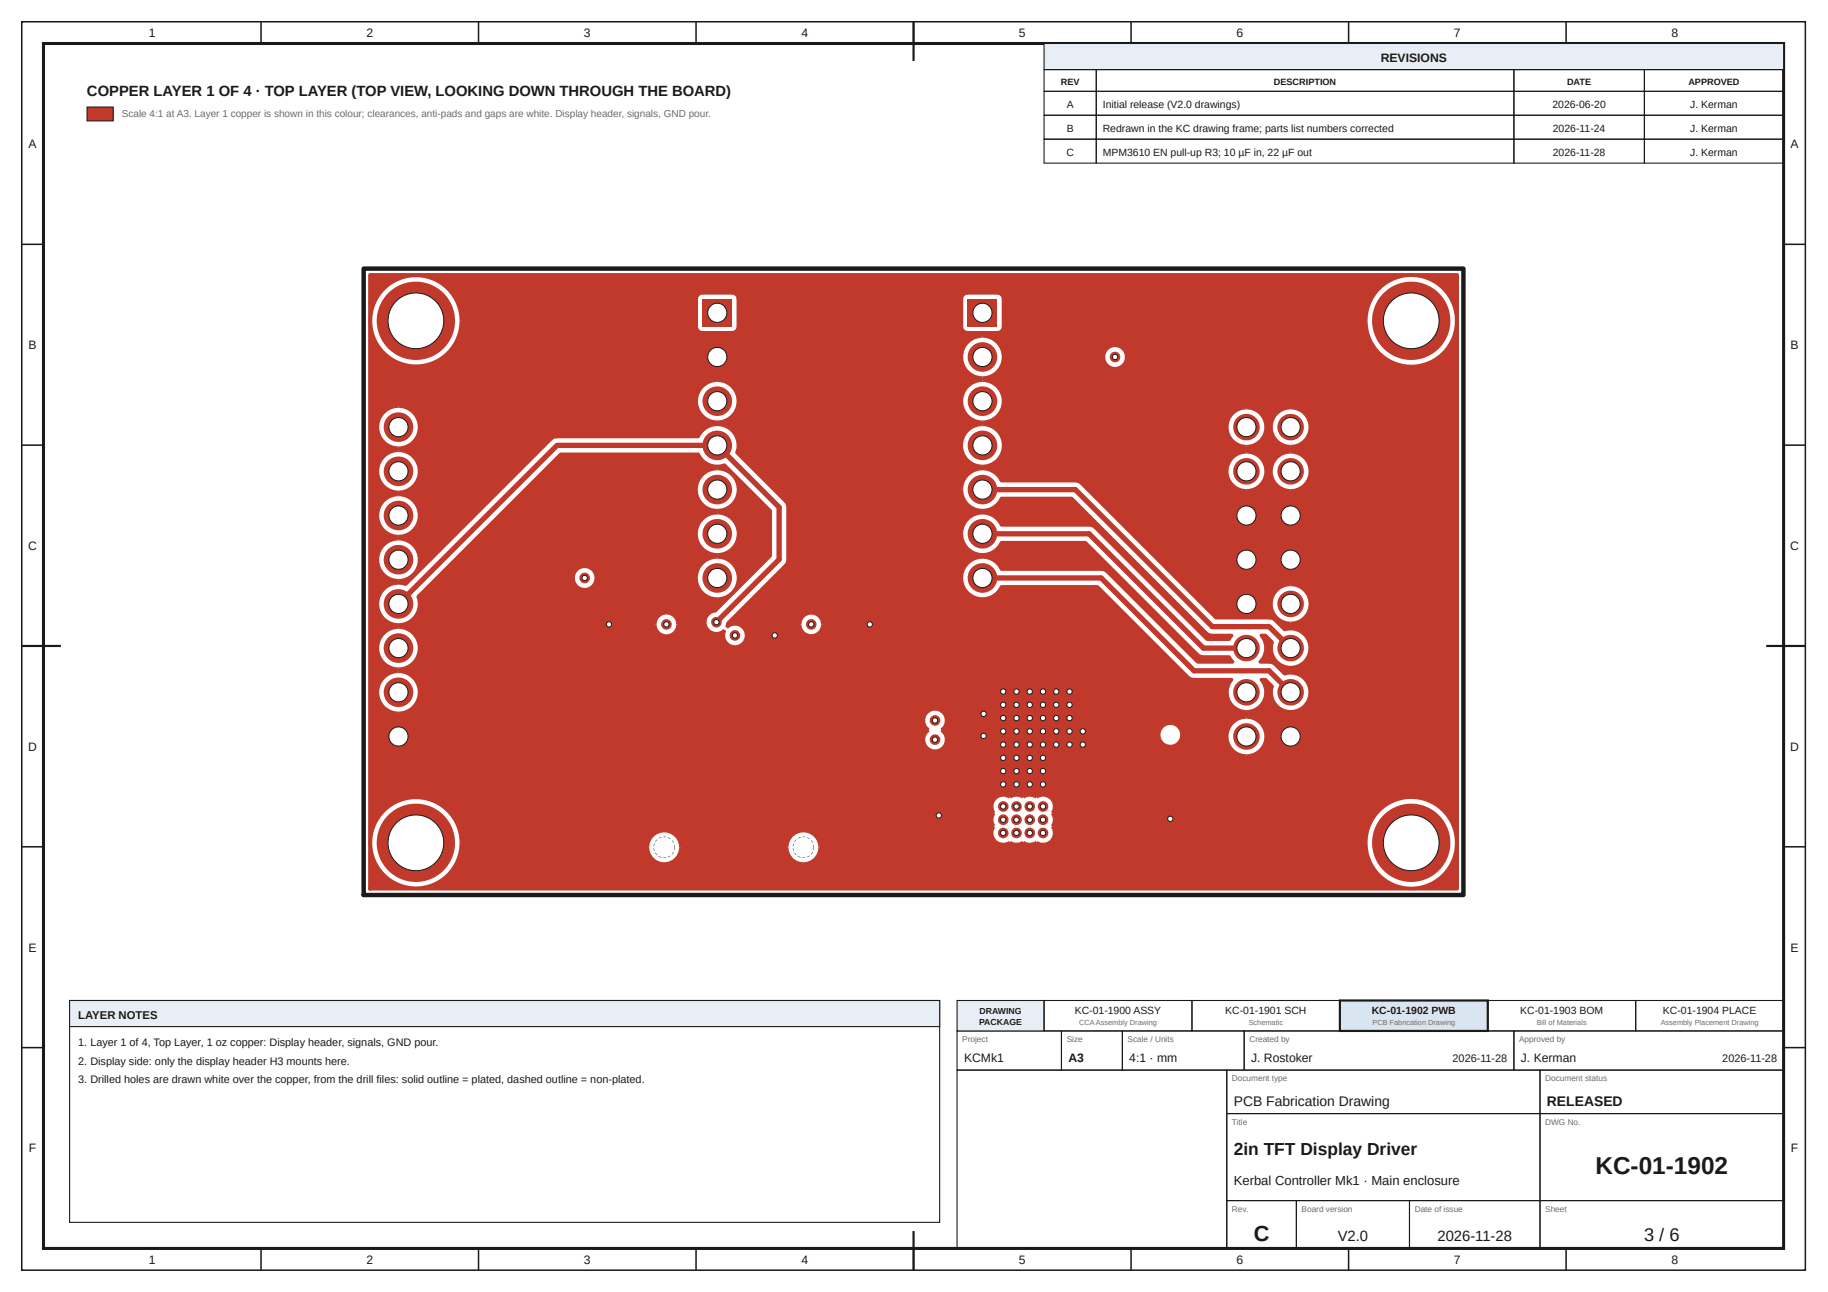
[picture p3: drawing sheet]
<svg xmlns="http://www.w3.org/2000/svg" width="420mm" height="297mm" viewBox="0 0 420 297" stroke-linecap="round" stroke-linejoin="round" font-family="sans-serif">
<g fill="none" stroke="#1a1a1a" stroke-width=".35">
<path d="M5 5h410v287h-410zM60 5v5M110 5v5M160 5v5M210 5v5M260 5v5M310 5v5M360 5v5M5 56.2h5M410 56.2h5M5 102.3h5M410 102.3h5"/>
<path d="M5 148.5h5M410 148.5h5M5 194.7h5M410 194.7h5M5 240.8h5M410 240.8h5M60 287v5M110 287v5M160 287v5M210 287v5M260 287v5M310 287v5"/>
<path d="M360 287v5"/>
</g>
<path d="M10 10h400v277h-400z" fill="none" stroke="#1a1a1a" stroke-width=".7" stroke-linecap="butt"/>
<path d="M210 5v9M5 148.5h9M406 148.5h9M210 283v9" fill="none" stroke="#1a1a1a" stroke-width=".5"/>
<path d="M240 10h170v6h-170z" fill="#e8eef5"/>
<g fill="none" stroke="#1a1a1a" stroke-width=".25">
<path d="M240 10h170v6h-170zM240 16h12v5h-12zM252 16h96v5h-96zM348 16h30v5h-30zM378 16h32v5h-32zM240 21h12v5.5h-12zM240 26.5h12v5.5h-12zM240 32h12v5.5h-12zM252 21h96v5.5h-96zM252 26.5h96v5.5h-96zM252 32h96v5.5h-96zM348 21h30v5.5h-30z"/>
<path d="M348 26.5h30v5.5h-30zM348 32h30v5.5h-30zM378 21h32v5.5h-32zM378 26.5h32v5.5h-32zM378 32h32v5.5h-32zM220 237h24v9h-24zM244 237h14v9h-14zM258 237h28v9h-28zM286 237h62v9h-62zM348 237h62v9h-62zM220 246h62v41h-62zM282 246h72v10h-72z"/>
<path d="M282 256h72v20h-72zM354 246h56v10h-56zM354 256h56v20h-56zM282 276h16v11h-16zM298 276h26v11h-26zM324 276h30v11h-30zM354 276h56v11h-56z"/>
</g>
<path d="M220 230h20v7h-20z" fill="#e8eef5"/>
<path d="M220 230h20v7h-20zM240 230h34v7h-34zM274 230h34v7h-34z" fill="none" stroke="#1a1a1a" stroke-width=".25"/>
<path d="M308 230h34v7h-34z" fill="#d9e6f2"/>
<path d="M308 230h34v7h-34z" fill="none" stroke="#1a1a1a" stroke-width=".5"/>
<path d="M342 230h34v7h-34zM376 230h34v7h-34z" fill="none" stroke="#1a1a1a" stroke-width=".25"/>
<path d="M20 24.6h6v3.2h-6z" fill="#c0392b"/>
<path d="M20 24.6h6v3.2h-6z" fill="none" stroke="#1a1a1a" stroke-width=".23"/>
<path d="M85 63.2h250v141.1h-250v-10.6h.2v1.3a10.4 10.4 0 0 0 10.5 9.2 10.4 10.4 0 0 0 10.3-9.4h42.8l.1 .7a3.8 3.8 0 0 0 4.2 3.1 3.8 3.8 0 0 0 3.4-3.8h24.3l.1 .7a3.8 3.8 0 0 0 6.1 2.3 3.8 3.8 0 0 0-.6-6.5 3.8 3.8 0 0 0-5.6 3.5h-24.3l-.1-.8a3.8 3.8 0 0 0-4.1-3 3.8 3.8 0 0 0-3.5 3.8h-42.8v-1.1a10.4 10.4 0 0 0-4.5-8.5h126.5v.6l.4 1.1a2.65 2.65 0 0 0 0 3.1 2.65 2.65 0 0 0 .3 3.4 2.65 2.65 0 0 0 3.4 .3 2.65 2.65 0 0 0 3.1 0 2.65 2.65 0 0 0 3 0 2.65 2.65 0 0 0 2.9 0h72.9v1.3a10.4 10.4 0 0 0 16.3 7.3 10.4 10.4 0 0 0-1.1-17.8 10.4 10.4 0 0 0-15.2 9.2h-72.9l.5-.3a2.65 2.65 0 0 0 .3-3.4 2.65 2.65 0 0 0 0-3.1 2.65 2.65 0 0 0-.3-3.4 2.65 2.65 0 0 0-3.4-.3 2.65 2.65 0 0 0-3 0 2.65 2.65 0 0 0-3.1 0 2.65 2.65 0 0 0-4.1 2h-126.5a10.4 10.4 0 0 0-16.3 8.5h-.2v-27.9h127.3l.3 1.1 .9 .9-.5 .4a2.65 2.65 0 0 0 1.5 4.5 2.65 2.65 0 0 0 2.8-3.8h49.1v.7a2.65 2.65 0 0 0 3 2 2.65 2.65 0 0 0 2.3-2.7h10.4v.8a4.5 4.5 0 0 0 6.8 3.4 4.5 4.5 0 0 0 0-7.6 4.5 4.5 0 0 0-6.8 3.4h-10.4l-.1-.6a2.65 2.65 0 0 0-2.9-2 2.65 2.65 0 0 0-2.3 2.6h-49.1l-.9-1.1a2.65 2.65 0 0 0-.3-4.5 2.65 2.65 0 0 0-3.8 2.5h-127.3v-6.6h1.8v.8a4.8 4.8 0 0 0 7.7 3 4.8 4.8 0 0 0-.7-8.2 4.8 4.8 0 0 0-7 4.4h-1.8v-10.2h1.8v.8a4.8 4.8 0 0 0 7.7 3.1 4.8 4.8 0 0 0-.7-8.2 4.8 4.8 0 0 0-7 4.3h-1.8v-9.9h1.8l.1 .9a4.8 4.8 0 0 0 5.7 3.5h57.9l.1 .7a2.65 2.65 0 0 0 4.3 1.4 2.65 2.65 0 0 0-.6-4.5 2.65 2.65 0 0 0-3.8 2.4h-57.9h.4a4.8 4.8 0 0 0 3.1-6.3l4.3-4.3h31.3a2.65 2.65 0 0 0 2.7 2.6 2.65 2.65 0 0 0 2.7-2.6h22.9l.1 .8a4.8 4.8 0 0 0 7.7 3 4.8 4.8 0 0 0-.8-8.1 4.8 4.8 0 0 0-7 4.3h-22.9l-.1-.7a2.65 2.65 0 0 0-2.9-2 2.65 2.65 0 0 0-2.4 2.7h-31.3l10.2-10.2h49.4l.1 .8a4.8 4.8 0 0 0 7.7 3.1 4.8 4.8 0 0 0-.8-8.2 4.8 4.8 0 0 0-7 4.3h-49.4l10.2-10.2h39.2l.1 .9a4.8 4.8 0 0 0 7.7 3 4.8 4.8 0 0 0-.8-8.2 4.8 4.8 0 0 0-7 4.3h-39.2l8.1-8.1h31.6l.4 .7a4.8 4.8 0 0 0 5.6 1.8l10.6 10.6v10.3l-12.7 12.6-.6 .1a2.65 2.65 0 0 0-1.4 4 2.65 2.65 0 0 0 4.2 .4 2.65 2.65 0 0 0 1.3 3.6 2.65 2.65 0 0 0 3.5-1.5 2.65 2.65 0 0 0-1.8-3.5h14.2l.1 .7a2.65 2.65 0 0 0 4.3 1.4 2.65 2.65 0 0 0-.6-4.5 2.65 2.65 0 0 0-3.8 2.4l-14.5-.1a2.65 2.65 0 0 0-2.3 .8l.3-.9 13.2-13.3 .6-.9v-13l-.6-.9-2.6-2.7h43.1a4.8 4.8 0 0 0 3.8 4.8 4.8 4.8 0 0 0 5.4-2.7h16.1l30.9 30.9 .4 .3 1.1 .3h4.4l-.6 .8h-5l-26.1-26-1.1-.2h-20.1a4.8 4.8 0 0 0-7.4-1.8 4.8 4.8 0 0 0 0 7.6 4.8 4.8 0 0 0 7.4-1.7h19.3l25.7 25.6 .9 .6h.5h5.9l.9 1.2h-8.1l-20.7-20.8-.9-.5-23.5-.1a4.8 4.8 0 0 0-7.4-1.7 4.8 4.8 0 0 0 0 7.6 4.8 4.8 0 0 0 7.4-1.8h22.1l21.1 21.1 1.1 .2h8.6a4.5 4.5 0 0 0 .3 6.2 4.5 4.5 0 0 0 6.2 0 4.5 4.5 0 0 0 .3-6.2h1l1.5 1.6a4.5 4.5 0 0 0 3.8 5.8 4.5 4.5 0 0 0 4.9-4.9 4.5 4.5 0 0 0-5.8-3.8l-2.5-2.5-1.1-.2h-2l.5-.7a4.5 4.5 0 0 0-.3-5.4h1l1.5 1.5a4.5 4.5 0 0 0 3.8 5.8 4.5 4.5 0 0 0 4.9-4.9 4.5 4.5 0 0 0-5.8-3.8l-2.1-2.1-.9-.5-12.8-.1-3.6-3.6h16.3v.8a4.5 4.5 0 0 0 6.8 3.4 4.5 4.5 0 0 0 0-7.6 4.5 4.5 0 0 0-6.8 3.4h-16.3l-27.7-27.6-1-.3h-17a4.8 4.8 0 0 0-3-2.6h54.9v.9a4.5 4.5 0 0 0 4.8 4 4.5 4.5 0 0 0 4.1-4.9h1.2v.9a4.5 4.5 0 0 0 6.8 3.4 4.5 4.5 0 0 0 0-7.7 4.5 4.5 0 0 0-6.8 3.4h-1.2l-.2-.8a4.5 4.5 0 0 0-4.7-3.2 4.5 4.5 0 0 0-4 4l-55.1-.1a4.8 4.8 0 0 0-6 4.7h-43.1l-8.5-8.5 .3-1.6h51.3a4.8 4.8 0 0 0 4.4 4.8 4.8 4.8 0 0 0 5.2-3.9 4.8 4.8 0 0 0-3.4-5.5h54.9v.8a4.5 4.5 0 0 0 4.8 4.1 4.5 4.5 0 0 0 4.1-4.9h1.2v.8a4.5 4.5 0 0 0 6.8 3.4 4.5 4.5 0 0 0 0-7.6 4.5 4.5 0 0 0-6.8 3.4h-1.2l-.2-.8a4.5 4.5 0 0 0-4.7-3.3 4.5 4.5 0 0 0-4 4.1h-54.9l-.5-.2a4.8 4.8 0 0 0-5.7 4.8h-51.3l-.1-.8a4.8 4.8 0 0 0-4.1-4 4.8 4.8 0 0 0-5 2.7h-32.5l-1 .3-33.7 33.7-.9-.2a4.8 4.8 0 0 0-5.6 5h-1.8v-10.4h1.8v.8a4.8 4.8 0 0 0 7.7 3 4.8 4.8 0 0 0-.7-8.1 4.8 4.8 0 0 0-7 4.3h-1.8v-10.2h1.8v.8a4.8 4.8 0 0 0 7.7 3.1 4.8 4.8 0 0 0-.7-8.2 4.8 4.8 0 0 0-7 4.3h-1.8v-10.1h1.8v.8a4.8 4.8 0 0 0 7.7 3 4.8 4.8 0 0 0-.7-8.2 4.8 4.8 0 0 0-7 4.4h-1.8v-10.2h1.8v.8a4.8 4.8 0 0 0 7.7 3.1 4.8 4.8 0 0 0-.7-8.2 4.8 4.8 0 0 0-7 4.3h-1.8v-6h75l.1 .9a4.8 4.8 0 0 0 5.2 3.9 4.8 4.8 0 0 0 4.4-4.8h51.3l.1 .9a4.8 4.8 0 0 0 7.6 3 4.8 4.8 0 0 0-.7-8.2 4.8 4.8 0 0 0-7 4.3h-51.3l-.1-.8a4.8 4.8 0 0 0-5.1-4 4.8 4.8 0 0 0-4.5 4.8h-75v-18.5h.2v1.3a10.4 10.4 0 0 0 16.7 7.1h119.1l.1 .8a4.8 4.8 0 0 0 5.2 4 4.8 4.8 0 0 0 4.4-4.8h23v.6a2.65 2.65 0 0 0 4.3 1.4 2.65 2.65 0 0 0-.5-4.4 2.65 2.65 0 0 0-3.8 2.4h-23l-.1-.9a4.8 4.8 0 0 0-5.2-3.9 4.8 4.8 0 0 0-4.4 4.8h-119.1l.6-.5a10.4 10.4 0 0 0 3.4-6.5h54.1l.1 .4a1.43 1.43 0 0 0 1.4 1l7.2-.1a1.43 1.43 0 0 0 1-1.3h51.3l.1 .4a1.43 1.43 0 0 0 1.3 1l7.3-.1a1.43 1.43 0 0 0 1-1.3v-1.4h83.3a10.4 10.4 0 0 0 15.2 9.3 10.4 10.4 0 0 0 1.1-17.8 10.4 10.4 0 0 0-16.3 7.3v1.2h-83.3l-.1-5.4a1.43 1.43 0 0 0-1.4-1l-7.2 .1a1.43 1.43 0 0 0-1 1.4v6.3h-51.3l-.1-6.8a1.43 1.43 0 0 0-1.3-1l-7.3 .1a1.43 1.43 0 0 0-1 1.4v6.3h-54.1a10.4 10.4 0 0 0-9.6-11.8 10.4 10.4 0 0 0-11.1 10.4h-.2z" fill="#c0392b"/>
<g fill="none" stroke="#c0392b" stroke-width=".81">
<path d="M85 63.2h250v141.1h-250zM160 68.8v6.3M161.5 76.5h6.8M161.5 67.3h6.8M169.7 68.8v6.3M221 68.8v6.3M222.4 76.5h6.8M222.4 67.3h6.8M230.7 68.8v6.3M126.6 100.9l-33.3 33.4M128 100.3h32.5M160.5 104.4h-31.6l-32.8 32.8"/>
<path d="M166.5 106.9l10.6 10.6v10.3l-12.7 12.6M169.4 104l11.1 11.2M181.1 116.6v12M230.2 114.6h16.1l30.9 30.9M230.2 110.5h17M248.6 111.1l30.9 30.9h12.2M180.5 130l-13.2 13.3M230.2 124.8h19.3l25.7 25.6M230.2 134.9h22.1l20.7 20.7M230.2 120.7h20.1M230.2 130.8h22.9M251.8 121.3l25.7 25.6h5"/>
<path d="M254.6 131.4l20.7 20.8h8.1M274.5 156.2h8.6M276.6 151h5.9M278.7 146.1h4.4M289.7 152.2h2M289.9 156.2h1l1.5 1.6M289.9 146.1h1l1.5 1.5M293.2 152.8l2.1 2.1M293.2 142.6l2.1 2.1"/>
</g>
<g fill="none" stroke="#c0392b" stroke-width=".81" stroke-linecap="butt">
<path d="M160 75.1a1.43 1.43 0 0 0 1.5 1.4M161.5 67.3a1.43 1.43 0 0 0-1.5 1.5M168.3 67.3a1.43 1.43 0 0 1 1.4 1.5M169.7 75.1a1.43 1.43 0 0 1-1.4 1.4M221 75.1a1.43 1.43 0 0 0 1.4 1.4M222.4 67.3a1.43 1.43 0 0 0-1.4 1.5M229.2 67.3a1.43 1.43 0 0 1 1.5 1.5M230.7 75.1a1.43 1.43 0 0 1-1.5 1.4M128 100.3l-.7 .2-.7 .4M160.5 104.4a4.8 4.8 0 0 0 6 2.5M160.5 100.3a4.8 4.8 0 0 1 6.2-2.4 4.8 4.8 0 0 1 2.7 6.1M180.5 115.2l.5 .6 .1 .8"/>
<path d="M230.2 110.5a4.8 4.8 0 0 0-7.4-1.7 4.8 4.8 0 0 0 0 7.5 4.8 4.8 0 0 0 7.4-1.7M247.2 110.5l.8 .2 .6 .4M93.3 134.3a4.8 4.8 0 0 0-6.5 4 4.8 4.8 0 0 0 5.4 5.3 4.8 4.8 0 0 0 3.9-6.4M181.1 128.6l-.1 .8-.5 .6M230.2 120.7a4.8 4.8 0 0 0-7.4-1.8 4.8 4.8 0 0 0 0 7.6 4.8 4.8 0 0 0 7.4-1.7M230.2 130.8a4.8 4.8 0 0 0-7.4-1.7 4.8 4.8 0 0 0 0 7.6 4.8 4.8 0 0 0 7.4-1.8M250.3 120.7l.8 .1 .7 .5M253.1 130.8l.8 .2 .7 .4M164.4 140.4a2.65 2.65 0 0 0-2.1 3.8 2.65 2.65 0 0 0 4.3 .7 2.65 2.65 0 0 0 2.2 3.8 2.65 2.65 0 0 0 2.6-3.6 2.65 2.65 0 0 0-4.4-.9l.3-.9M273 155.6l.7 .5 .8 .1M275.2 150.4l.6 .5 .8 .1M277.2 145.5l.7 .4 .8 .2"/>
<path d="M282.5 151l.9 1.2M283.1 156.2a4.5 4.5 0 0 0 .3 6.2 4.5 4.5 0 0 0 6.2 0 4.5 4.5 0 0 0 .3-6.2M283.1 146.1l-.6 .8M289.9 146.1a4.5 4.5 0 0 1-.2 6.1M291.7 152.2l.8 .1 .7 .5M291.7 142l.8 .2 .7 .4M295.3 154.9a4.5 4.5 0 0 1 5.8 3.8 4.5 4.5 0 0 1-4.9 4.9 4.5 4.5 0 0 1-3.8-5.8M295.3 144.7a4.5 4.5 0 0 1 5.8 3.8 4.5 4.5 0 0 1-4.9 4.9 4.5 4.5 0 0 1-3.8-5.8M213.1 163.7a2.65 2.65 0 0 1 3.9 .3 2.65 2.65 0 0 1-.6 3.8 2.65 2.65 0 0 1 .5 4 2.65 2.65 0 0 1-4 0 2.65 2.65 0 0 1 .6-4 2.65 2.65 0 0 1-.4-4.1zM228.7 183.5a2.65 2.65 0 0 1 3.4-.3 2.65 2.65 0 0 1 3.1 0 2.65 2.65 0 0 1 3 0 2.65 2.65 0 0 1 3.4 .3 2.65 2.65 0 0 1 .3 3.4 2.65 2.65 0 0 1 0 3.1 2.65 2.65 0 0 1-.3 3.4 2.65 2.65 0 0 1-3.4 .3 2.65 2.65 0 0 1-3 0 2.65 2.65 0 0 1-3.1 0 2.65 2.65 0 0 1-3.4-.3 2.65 2.65 0 0 1-.3-3.4 2.65 2.65 0 0 1 0-3.1 2.65 2.65 0 0 1 .3-3.4z"/>
<circle cx="95.6" cy="73.7" r="10.4"/>
<circle cx="324.4" cy="73.8" r="10.5"/>
<circle cx="91.6" cy="98.2" r="4.8"/>
<circle cx="164.9" cy="92.2" r="4.8"/>
<circle cx="225.8" cy="82.1" r="4.8"/>
<circle cx="225.8" cy="92.2" r="4.8"/>
<circle cx="256.3" cy="82.1" r="2.67"/>
<circle cx="286.5" cy="98.2" r="4.5"/>
<circle cx="296.7" cy="98.2" r="4.5"/>
<circle cx="91.6" cy="108.4" r="4.8"/>
<circle cx="91.6" cy="118.5" r="4.8"/>
<circle cx="164.9" cy="112.6" r="4.9"/>
<circle cx="225.8" cy="102.4" r="4.8"/>
<circle cx="286.5" cy="108.4" r="4.5"/>
<circle cx="296.7" cy="108.4" r="4.5"/>
<circle cx="91.6" cy="128.7" r="4.8"/>
<circle cx="134.4" cy="132.9" r="2.67"/>
<circle cx="164.9" cy="122.7" r="4.9"/>
<circle cx="164.9" cy="132.9" r="4.9"/>
<circle cx="296.7" cy="138.9" r="4.5"/>
<circle cx="91.6" cy="149" r="4.8"/>
<circle cx="91.6" cy="159.2" r="4.8"/>
<circle cx="153.2" cy="143.5" r="2.67"/>
<circle cx="186.5" cy="143.5" r="2.65"/>
<circle cx="269" cy="168.9" r="2.67"/>
<circle cx="286.5" cy="169.3" r="4.5"/>
<circle cx="95.6" cy="193.7" r="10.4"/>
<circle cx="152.7" cy="194.8" r="3.8"/>
<circle cx="184.7" cy="194.8" r="3.8"/>
<circle cx="324.4" cy="193.7" r="10.5"/>
</g>
<g fill="#c0392b">
<path d="M222.4 68.8h6.8v6.3h-6.8z"/>
<path d="M161.5 68.8h6.8v6.3h-6.8z"/>
<path d="M88.2 166.2h6.8v6.3h-6.8z"/>
<circle cx="95.6" cy="73.7" r="9"/>
<circle cx="95.6" cy="193.7" r="9"/>
<circle cx="324.4" cy="73.7" r="9"/>
<circle cx="324.4" cy="193.7" r="9"/>
<circle cx="296.7" cy="98.2" r="3"/>
<circle cx="286.5" cy="98.2" r="3"/>
<circle cx="296.7" cy="108.3" r="3"/>
<circle cx="286.5" cy="108.3" r="3"/>
<circle cx="296.7" cy="118.5" r="3"/>
<circle cx="286.5" cy="118.5" r="3"/>
<circle cx="296.7" cy="128.7" r="3"/>
<circle cx="286.5" cy="128.7" r="3"/>
<circle cx="296.7" cy="138.8" r="3"/>
<circle cx="286.5" cy="138.8" r="3"/>
<circle cx="296.7" cy="149" r="3"/>
<circle cx="286.5" cy="149" r="3"/>
<circle cx="296.7" cy="159.1" r="3"/>
<circle cx="286.5" cy="159.1" r="3"/>
<circle cx="296.7" cy="169.3" r="3"/>
<circle cx="286.5" cy="169.3" r="3"/>
<circle cx="225.8" cy="132.9" r="3.4"/>
<circle cx="225.8" cy="122.7" r="3.4"/>
<circle cx="225.8" cy="112.5" r="3.4"/>
<circle cx="225.8" cy="102.4" r="3.4"/>
<circle cx="225.8" cy="92.2" r="3.4"/>
<circle cx="225.8" cy="82.1" r="3.4"/>
<circle cx="164.9" cy="132.9" r="3.4"/>
<circle cx="164.9" cy="122.7" r="3.4"/>
<circle cx="164.9" cy="112.5" r="3.4"/>
<circle cx="164.9" cy="102.4" r="3.4"/>
<circle cx="164.9" cy="92.2" r="3.4"/>
<circle cx="164.9" cy="82.1" r="3.4"/>
<circle cx="91.6" cy="98.2" r="3.4"/>
<circle cx="91.6" cy="108.4" r="3.4"/>
<circle cx="91.6" cy="118.5" r="3.4"/>
<circle cx="91.6" cy="128.7" r="3.4"/>
<circle cx="91.6" cy="138.8" r="3.4"/>
<circle cx="91.6" cy="149" r="3.4"/>
<circle cx="91.6" cy="159.2" r="3.4"/>
<circle cx="215.8" cy="187.5" r="1.22"/>
<circle cx="214.9" cy="165.6" r="1.22"/>
<circle cx="214.9" cy="170" r="1.22"/>
<circle cx="226.1" cy="169.2" r="1.22"/>
<circle cx="226.1" cy="164.1" r="1.22"/>
<circle cx="178.1" cy="146.1" r="1.22"/>
<circle cx="168.9" cy="146.1" r="1.22"/>
<circle cx="199.9" cy="143.5" r="1.22"/>
<circle cx="164.7" cy="143" r="1.22"/>
<circle cx="256.3" cy="82.1" r="1.22"/>
<circle cx="134.4" cy="132.9" r="1.22"/>
<circle cx="186.5" cy="143.5" r="1.22"/>
<circle cx="153.2" cy="143.5" r="1.22"/>
<circle cx="140" cy="143.5" r="1.22"/>
<circle cx="269" cy="188.2" r="1.22"/>
<circle cx="230.6" cy="185.4" r="1.22"/>
<circle cx="233.7" cy="185.4" r="1.22"/>
<circle cx="236.7" cy="185.4" r="1.22"/>
<circle cx="239.8" cy="185.4" r="1.22"/>
<circle cx="230.6" cy="188.4" r="1.22"/>
<circle cx="233.7" cy="188.4" r="1.22"/>
<circle cx="236.7" cy="188.4" r="1.22"/>
<circle cx="239.8" cy="188.4" r="1.22"/>
<circle cx="230.6" cy="191.5" r="1.22"/>
<circle cx="233.7" cy="191.5" r="1.22"/>
<circle cx="236.7" cy="191.5" r="1.22"/>
<circle cx="239.8" cy="191.5" r="1.22"/>
<circle cx="230.6" cy="159" r="1.22"/>
<circle cx="233.7" cy="159" r="1.22"/>
<circle cx="236.7" cy="159" r="1.22"/>
<circle cx="239.8" cy="159" r="1.22"/>
<circle cx="242.8" cy="159" r="1.22"/>
<circle cx="245.9" cy="159" r="1.22"/>
<circle cx="230.6" cy="162" r="1.22"/>
<circle cx="233.7" cy="162" r="1.22"/>
<circle cx="236.7" cy="162" r="1.22"/>
<circle cx="239.8" cy="162" r="1.22"/>
<circle cx="242.8" cy="162" r="1.22"/>
<circle cx="245.9" cy="162" r="1.22"/>
<circle cx="230.6" cy="165.1" r="1.22"/>
<circle cx="233.7" cy="165.1" r="1.22"/>
<circle cx="236.7" cy="165.1" r="1.22"/>
<circle cx="239.8" cy="165.1" r="1.22"/>
<circle cx="242.8" cy="165.1" r="1.22"/>
<circle cx="245.9" cy="165.1" r="1.22"/>
<circle cx="230.6" cy="168.1" r="1.22"/>
<circle cx="233.7" cy="168.1" r="1.22"/>
<circle cx="236.7" cy="168.1" r="1.22"/>
<circle cx="239.8" cy="168.1" r="1.22"/>
<circle cx="242.8" cy="168.1" r="1.22"/>
<circle cx="245.9" cy="168.1" r="1.22"/>
<circle cx="248.9" cy="168.1" r="1.22"/>
<circle cx="230.6" cy="171.2" r="1.22"/>
<circle cx="233.7" cy="171.2" r="1.22"/>
<circle cx="236.7" cy="171.2" r="1.22"/>
<circle cx="239.8" cy="171.2" r="1.22"/>
<circle cx="242.8" cy="171.2" r="1.22"/>
<circle cx="245.9" cy="171.2" r="1.22"/>
<circle cx="248.9" cy="171.2" r="1.22"/>
<circle cx="230.6" cy="174.2" r="1.22"/>
<circle cx="233.7" cy="174.2" r="1.22"/>
<circle cx="236.7" cy="174.2" r="1.22"/>
<circle cx="239.8" cy="174.2" r="1.22"/>
<circle cx="230.6" cy="177.3" r="1.22"/>
<circle cx="233.7" cy="177.3" r="1.22"/>
<circle cx="236.7" cy="177.3" r="1.22"/>
<circle cx="239.8" cy="177.3" r="1.22"/>
<circle cx="230.6" cy="180.3" r="1.22"/>
<circle cx="233.7" cy="180.3" r="1.22"/>
<circle cx="236.7" cy="180.3" r="1.22"/>
<circle cx="239.8" cy="180.3" r="1.22"/>
</g>
<path d="M225.8 112.5h21.4l31.5 31.5h13l5 5M91.6 138.8l36.4-36.4h36.9l14.2 14.2v12l-14.4 14.4M225.8 132.9h27.3l21.4 21.3h17.2l5 4.9M225.8 122.7h24.5l26.3 26.3h9.9" fill="none" stroke="#c0392b" stroke-width="1.2"/>
<path d="M83.6 61.8h252.8v143.9h-252.8z" fill="none" stroke="#1a1a1a" stroke-width="1"/>
<circle cx="184.7" cy="194.8" r="2.4" fill="#fff"/>
<path d="M186.8 195.8l-.3 .6zM185.5 197l.6-.2zM184.5 197.1l.6 .1zM183.5 196.8l.5 .3zM182.6 196l.4 .6zM182.2 195l.2 .6zM182.4 193.9l-.2 .7zM182.9 193.1l.2-.1-.4 .6zM183.4 192.7l.7-.3zM184.5 192.3l.6 .1zM185.5 192.5l.7 .3zM186.4 193.2l.5 .5zM187 194.2a1.09 1.09 0 0 1-.1 1.2z" fill="#1a1a1a"/>
<circle cx="152.7" cy="194.8" r="2.4" fill="#fff"/>
<path d="M154.8 195.8l-.3 .6zM153.5 197l.6-.2zM152.5 197.1l.6 .1zM151.5 196.8l.5 .3zM150.6 196l.4 .6zM150.2 195l.2 .6zM150.4 193.9l-.2 .7zM150.9 193.1l.2-.1-.4 .6zM151.4 192.7l.7-.3zM152.5 192.3l.6 .1zM153.5 192.5l.7 .3zM154.4 193.2l.5 .5zM155 194.2a1.09 1.09 0 0 1-.1 1.2z" fill="#1a1a1a"/>
<circle cx="178.1" cy="146.1" r=".61" fill="#fff"/>
<circle cx="178.1" cy="146.1" r=".61" fill="none" stroke="#1a1a1a" stroke-width=".23"/>
<circle cx="168.9" cy="146.1" r=".61" fill="#fff"/>
<circle cx="168.9" cy="146.1" r=".61" fill="none" stroke="#1a1a1a" stroke-width=".23"/>
<circle cx="199.9" cy="143.5" r=".61" fill="#fff"/>
<circle cx="199.9" cy="143.5" r=".61" fill="none" stroke="#1a1a1a" stroke-width=".23"/>
<circle cx="164.7" cy="143" r=".61" fill="#fff"/>
<circle cx="164.7" cy="143" r=".61" fill="none" stroke="#1a1a1a" stroke-width=".23"/>
<circle cx="256.3" cy="82.1" r=".61" fill="#fff"/>
<circle cx="256.3" cy="82.1" r=".61" fill="none" stroke="#1a1a1a" stroke-width=".23"/>
<circle cx="134.4" cy="132.9" r=".61" fill="#fff"/>
<circle cx="134.4" cy="132.9" r=".61" fill="none" stroke="#1a1a1a" stroke-width=".23"/>
<circle cx="186.5" cy="143.5" r=".61" fill="#fff"/>
<circle cx="186.5" cy="143.5" r=".61" fill="none" stroke="#1a1a1a" stroke-width=".23"/>
<circle cx="153.2" cy="143.5" r=".61" fill="#fff"/>
<circle cx="153.2" cy="143.5" r=".61" fill="none" stroke="#1a1a1a" stroke-width=".23"/>
<circle cx="140" cy="143.5" r=".61" fill="#fff"/>
<circle cx="140" cy="143.5" r=".61" fill="none" stroke="#1a1a1a" stroke-width=".23"/>
<circle cx="230.6" cy="185.4" r=".61" fill="#fff"/>
<circle cx="230.6" cy="185.4" r=".61" fill="none" stroke="#1a1a1a" stroke-width=".23"/>
<circle cx="233.7" cy="185.4" r=".61" fill="#fff"/>
<circle cx="233.7" cy="185.4" r=".61" fill="none" stroke="#1a1a1a" stroke-width=".23"/>
<circle cx="236.7" cy="185.4" r=".61" fill="#fff"/>
<circle cx="236.7" cy="185.4" r=".61" fill="none" stroke="#1a1a1a" stroke-width=".23"/>
<circle cx="239.8" cy="185.4" r=".61" fill="#fff"/>
<circle cx="239.8" cy="185.4" r=".61" fill="none" stroke="#1a1a1a" stroke-width=".23"/>
<circle cx="230.6" cy="188.4" r=".61" fill="#fff"/>
<circle cx="230.6" cy="188.4" r=".61" fill="none" stroke="#1a1a1a" stroke-width=".23"/>
<circle cx="233.7" cy="188.4" r=".61" fill="#fff"/>
<circle cx="233.7" cy="188.4" r=".61" fill="none" stroke="#1a1a1a" stroke-width=".23"/>
<circle cx="236.7" cy="188.4" r=".61" fill="#fff"/>
<circle cx="236.7" cy="188.4" r=".61" fill="none" stroke="#1a1a1a" stroke-width=".23"/>
<circle cx="239.8" cy="188.4" r=".61" fill="#fff"/>
<circle cx="239.8" cy="188.4" r=".61" fill="none" stroke="#1a1a1a" stroke-width=".23"/>
<circle cx="230.6" cy="191.5" r=".61" fill="#fff"/>
<circle cx="230.6" cy="191.5" r=".61" fill="none" stroke="#1a1a1a" stroke-width=".23"/>
<circle cx="233.7" cy="191.5" r=".61" fill="#fff"/>
<circle cx="233.7" cy="191.5" r=".61" fill="none" stroke="#1a1a1a" stroke-width=".23"/>
<circle cx="236.7" cy="191.5" r=".61" fill="#fff"/>
<circle cx="236.7" cy="191.5" r=".61" fill="none" stroke="#1a1a1a" stroke-width=".23"/>
<circle cx="239.8" cy="191.5" r=".61" fill="#fff"/>
<circle cx="239.8" cy="191.5" r=".61" fill="none" stroke="#1a1a1a" stroke-width=".23"/>
<circle cx="230.6" cy="159" r=".61" fill="#fff"/>
<circle cx="230.6" cy="159" r=".61" fill="none" stroke="#1a1a1a" stroke-width=".23"/>
<circle cx="233.7" cy="159" r=".61" fill="#fff"/>
<circle cx="233.7" cy="159" r=".61" fill="none" stroke="#1a1a1a" stroke-width=".23"/>
<circle cx="236.7" cy="159" r=".61" fill="#fff"/>
<circle cx="236.7" cy="159" r=".61" fill="none" stroke="#1a1a1a" stroke-width=".23"/>
<circle cx="239.8" cy="159" r=".61" fill="#fff"/>
<circle cx="239.8" cy="159" r=".61" fill="none" stroke="#1a1a1a" stroke-width=".23"/>
<circle cx="242.8" cy="159" r=".61" fill="#fff"/>
<circle cx="242.8" cy="159" r=".61" fill="none" stroke="#1a1a1a" stroke-width=".23"/>
<circle cx="245.9" cy="159" r=".61" fill="#fff"/>
<circle cx="245.9" cy="159" r=".61" fill="none" stroke="#1a1a1a" stroke-width=".23"/>
<circle cx="230.6" cy="162" r=".61" fill="#fff"/>
<circle cx="230.6" cy="162" r=".61" fill="none" stroke="#1a1a1a" stroke-width=".23"/>
<circle cx="233.7" cy="162" r=".61" fill="#fff"/>
<circle cx="233.7" cy="162" r=".61" fill="none" stroke="#1a1a1a" stroke-width=".23"/>
<circle cx="236.7" cy="162" r=".61" fill="#fff"/>
<circle cx="236.7" cy="162" r=".61" fill="none" stroke="#1a1a1a" stroke-width=".23"/>
<circle cx="239.8" cy="162" r=".61" fill="#fff"/>
<circle cx="239.8" cy="162" r=".61" fill="none" stroke="#1a1a1a" stroke-width=".23"/>
<circle cx="242.8" cy="162" r=".61" fill="#fff"/>
<circle cx="242.8" cy="162" r=".61" fill="none" stroke="#1a1a1a" stroke-width=".23"/>
<circle cx="245.9" cy="162" r=".61" fill="#fff"/>
<circle cx="245.9" cy="162" r=".61" fill="none" stroke="#1a1a1a" stroke-width=".23"/>
<circle cx="230.6" cy="165.1" r=".61" fill="#fff"/>
<circle cx="230.6" cy="165.1" r=".61" fill="none" stroke="#1a1a1a" stroke-width=".23"/>
<circle cx="233.7" cy="165.1" r=".61" fill="#fff"/>
<circle cx="233.7" cy="165.1" r=".61" fill="none" stroke="#1a1a1a" stroke-width=".23"/>
<circle cx="236.7" cy="165.1" r=".61" fill="#fff"/>
<circle cx="236.7" cy="165.1" r=".61" fill="none" stroke="#1a1a1a" stroke-width=".23"/>
<circle cx="239.8" cy="165.1" r=".61" fill="#fff"/>
<circle cx="239.8" cy="165.1" r=".61" fill="none" stroke="#1a1a1a" stroke-width=".23"/>
<circle cx="242.8" cy="165.1" r=".61" fill="#fff"/>
<circle cx="242.8" cy="165.1" r=".61" fill="none" stroke="#1a1a1a" stroke-width=".23"/>
<circle cx="245.9" cy="165.1" r=".61" fill="#fff"/>
<circle cx="245.9" cy="165.1" r=".61" fill="none" stroke="#1a1a1a" stroke-width=".23"/>
<circle cx="230.6" cy="168.1" r=".61" fill="#fff"/>
<circle cx="230.6" cy="168.1" r=".61" fill="none" stroke="#1a1a1a" stroke-width=".23"/>
<circle cx="233.7" cy="168.1" r=".61" fill="#fff"/>
<circle cx="233.7" cy="168.1" r=".61" fill="none" stroke="#1a1a1a" stroke-width=".23"/>
<circle cx="236.7" cy="168.1" r=".61" fill="#fff"/>
<circle cx="236.7" cy="168.1" r=".61" fill="none" stroke="#1a1a1a" stroke-width=".23"/>
<circle cx="239.8" cy="168.1" r=".61" fill="#fff"/>
<circle cx="239.8" cy="168.1" r=".61" fill="none" stroke="#1a1a1a" stroke-width=".23"/>
<circle cx="242.8" cy="168.1" r=".61" fill="#fff"/>
<circle cx="242.8" cy="168.1" r=".61" fill="none" stroke="#1a1a1a" stroke-width=".23"/>
<circle cx="245.9" cy="168.1" r=".61" fill="#fff"/>
<circle cx="245.9" cy="168.1" r=".61" fill="none" stroke="#1a1a1a" stroke-width=".23"/>
<circle cx="248.9" cy="168.1" r=".61" fill="#fff"/>
<circle cx="248.9" cy="168.1" r=".61" fill="none" stroke="#1a1a1a" stroke-width=".23"/>
<circle cx="230.6" cy="171.2" r=".61" fill="#fff"/>
<circle cx="230.6" cy="171.2" r=".61" fill="none" stroke="#1a1a1a" stroke-width=".23"/>
<circle cx="233.7" cy="171.2" r=".61" fill="#fff"/>
<circle cx="233.7" cy="171.2" r=".61" fill="none" stroke="#1a1a1a" stroke-width=".23"/>
<circle cx="236.7" cy="171.2" r=".61" fill="#fff"/>
<circle cx="236.7" cy="171.2" r=".61" fill="none" stroke="#1a1a1a" stroke-width=".23"/>
<circle cx="239.8" cy="171.2" r=".61" fill="#fff"/>
<circle cx="239.8" cy="171.2" r=".61" fill="none" stroke="#1a1a1a" stroke-width=".23"/>
<circle cx="242.8" cy="171.2" r=".61" fill="#fff"/>
<circle cx="242.8" cy="171.2" r=".61" fill="none" stroke="#1a1a1a" stroke-width=".23"/>
<circle cx="245.9" cy="171.2" r=".61" fill="#fff"/>
<circle cx="245.9" cy="171.2" r=".61" fill="none" stroke="#1a1a1a" stroke-width=".23"/>
<circle cx="248.9" cy="171.2" r=".61" fill="#fff"/>
<circle cx="248.9" cy="171.2" r=".61" fill="none" stroke="#1a1a1a" stroke-width=".23"/>
<circle cx="230.6" cy="174.2" r=".61" fill="#fff"/>
<circle cx="230.6" cy="174.2" r=".61" fill="none" stroke="#1a1a1a" stroke-width=".23"/>
<circle cx="233.7" cy="174.2" r=".61" fill="#fff"/>
<circle cx="233.7" cy="174.2" r=".61" fill="none" stroke="#1a1a1a" stroke-width=".23"/>
<circle cx="236.7" cy="174.2" r=".61" fill="#fff"/>
<circle cx="236.7" cy="174.2" r=".61" fill="none" stroke="#1a1a1a" stroke-width=".23"/>
<circle cx="239.8" cy="174.2" r=".61" fill="#fff"/>
<circle cx="239.8" cy="174.2" r=".61" fill="none" stroke="#1a1a1a" stroke-width=".23"/>
<circle cx="230.6" cy="177.3" r=".61" fill="#fff"/>
<circle cx="230.6" cy="177.3" r=".61" fill="none" stroke="#1a1a1a" stroke-width=".23"/>
<circle cx="233.7" cy="177.3" r=".61" fill="#fff"/>
<circle cx="233.7" cy="177.3" r=".61" fill="none" stroke="#1a1a1a" stroke-width=".23"/>
<circle cx="236.7" cy="177.3" r=".61" fill="#fff"/>
<circle cx="236.7" cy="177.3" r=".61" fill="none" stroke="#1a1a1a" stroke-width=".23"/>
<circle cx="239.8" cy="177.3" r=".61" fill="#fff"/>
<circle cx="239.8" cy="177.3" r=".61" fill="none" stroke="#1a1a1a" stroke-width=".23"/>
<circle cx="230.6" cy="180.3" r=".61" fill="#fff"/>
<circle cx="230.6" cy="180.3" r=".61" fill="none" stroke="#1a1a1a" stroke-width=".23"/>
<circle cx="233.7" cy="180.3" r=".61" fill="#fff"/>
<circle cx="233.7" cy="180.3" r=".61" fill="none" stroke="#1a1a1a" stroke-width=".23"/>
<circle cx="236.7" cy="180.3" r=".61" fill="#fff"/>
<circle cx="236.7" cy="180.3" r=".61" fill="none" stroke="#1a1a1a" stroke-width=".23"/>
<circle cx="239.8" cy="180.3" r=".61" fill="#fff"/>
<circle cx="239.8" cy="180.3" r=".61" fill="none" stroke="#1a1a1a" stroke-width=".23"/>
<circle cx="215.8" cy="187.5" r=".61" fill="#fff"/>
<circle cx="215.8" cy="187.5" r=".61" fill="none" stroke="#1a1a1a" stroke-width=".23"/>
<circle cx="214.9" cy="165.6" r=".61" fill="#fff"/>
<circle cx="214.9" cy="165.6" r=".61" fill="none" stroke="#1a1a1a" stroke-width=".23"/>
<circle cx="214.9" cy="170" r=".61" fill="#fff"/>
<circle cx="214.9" cy="170" r=".61" fill="none" stroke="#1a1a1a" stroke-width=".23"/>
<circle cx="226.1" cy="169.2" r=".61" fill="#fff"/>
<circle cx="226.1" cy="169.2" r=".61" fill="none" stroke="#1a1a1a" stroke-width=".23"/>
<circle cx="226.1" cy="164.1" r=".61" fill="#fff"/>
<circle cx="226.1" cy="164.1" r=".61" fill="none" stroke="#1a1a1a" stroke-width=".23"/>
<circle cx="269" cy="188.2" r=".61" fill="#fff"/>
<circle cx="269" cy="188.2" r=".61" fill="none" stroke="#1a1a1a" stroke-width=".23"/>
<circle cx="296.7" cy="98.2" r="2.2" fill="#fff"/>
<circle cx="296.7" cy="98.2" r="2.2" fill="none" stroke="#1a1a1a" stroke-width=".23"/>
<circle cx="286.5" cy="98.2" r="2.2" fill="#fff"/>
<circle cx="286.5" cy="98.2" r="2.2" fill="none" stroke="#1a1a1a" stroke-width=".23"/>
<circle cx="296.7" cy="108.3" r="2.2" fill="#fff"/>
<circle cx="296.7" cy="108.3" r="2.2" fill="none" stroke="#1a1a1a" stroke-width=".23"/>
<circle cx="286.5" cy="108.3" r="2.2" fill="#fff"/>
<circle cx="286.5" cy="108.3" r="2.2" fill="none" stroke="#1a1a1a" stroke-width=".23"/>
<circle cx="296.7" cy="118.5" r="2.2" fill="#fff"/>
<circle cx="296.7" cy="118.5" r="2.2" fill="none" stroke="#1a1a1a" stroke-width=".23"/>
<circle cx="286.5" cy="118.5" r="2.2" fill="#fff"/>
<circle cx="286.5" cy="118.5" r="2.2" fill="none" stroke="#1a1a1a" stroke-width=".23"/>
<circle cx="296.7" cy="128.7" r="2.2" fill="#fff"/>
<circle cx="296.7" cy="128.7" r="2.2" fill="none" stroke="#1a1a1a" stroke-width=".23"/>
<circle cx="286.5" cy="128.7" r="2.2" fill="#fff"/>
<circle cx="286.5" cy="128.7" r="2.2" fill="none" stroke="#1a1a1a" stroke-width=".23"/>
<circle cx="296.7" cy="138.8" r="2.2" fill="#fff"/>
<circle cx="296.7" cy="138.8" r="2.2" fill="none" stroke="#1a1a1a" stroke-width=".23"/>
<circle cx="286.5" cy="138.8" r="2.2" fill="#fff"/>
<circle cx="286.5" cy="138.8" r="2.2" fill="none" stroke="#1a1a1a" stroke-width=".23"/>
<circle cx="296.7" cy="149" r="2.2" fill="#fff"/>
<circle cx="296.7" cy="149" r="2.2" fill="none" stroke="#1a1a1a" stroke-width=".23"/>
<circle cx="286.5" cy="149" r="2.2" fill="#fff"/>
<circle cx="286.5" cy="149" r="2.2" fill="none" stroke="#1a1a1a" stroke-width=".23"/>
<circle cx="296.7" cy="159.1" r="2.2" fill="#fff"/>
<circle cx="296.7" cy="159.1" r="2.2" fill="none" stroke="#1a1a1a" stroke-width=".23"/>
<circle cx="286.5" cy="159.1" r="2.2" fill="#fff"/>
<circle cx="286.5" cy="159.1" r="2.2" fill="none" stroke="#1a1a1a" stroke-width=".23"/>
<circle cx="296.7" cy="169.3" r="2.2" fill="#fff"/>
<circle cx="296.7" cy="169.3" r="2.2" fill="none" stroke="#1a1a1a" stroke-width=".23"/>
<circle cx="286.5" cy="169.3" r="2.2" fill="#fff"/>
<circle cx="286.5" cy="169.3" r="2.2" fill="none" stroke="#1a1a1a" stroke-width=".23"/>
<circle cx="225.8" cy="132.9" r="2.2" fill="#fff"/>
<circle cx="225.8" cy="132.9" r="2.2" fill="none" stroke="#1a1a1a" stroke-width=".23"/>
<circle cx="225.8" cy="122.7" r="2.2" fill="#fff"/>
<circle cx="225.8" cy="122.7" r="2.2" fill="none" stroke="#1a1a1a" stroke-width=".23"/>
<circle cx="225.8" cy="112.5" r="2.2" fill="#fff"/>
<circle cx="225.8" cy="112.5" r="2.2" fill="none" stroke="#1a1a1a" stroke-width=".23"/>
<circle cx="225.8" cy="102.4" r="2.2" fill="#fff"/>
<circle cx="225.8" cy="102.4" r="2.2" fill="none" stroke="#1a1a1a" stroke-width=".23"/>
<circle cx="225.8" cy="92.2" r="2.2" fill="#fff"/>
<circle cx="225.8" cy="92.2" r="2.2" fill="none" stroke="#1a1a1a" stroke-width=".23"/>
<circle cx="225.8" cy="82.1" r="2.2" fill="#fff"/>
<circle cx="225.8" cy="82.1" r="2.2" fill="none" stroke="#1a1a1a" stroke-width=".23"/>
<circle cx="225.8" cy="71.9" r="2.2" fill="#fff"/>
<circle cx="225.8" cy="71.9" r="2.2" fill="none" stroke="#1a1a1a" stroke-width=".23"/>
<circle cx="164.9" cy="132.9" r="2.2" fill="#fff"/>
<circle cx="164.9" cy="132.9" r="2.2" fill="none" stroke="#1a1a1a" stroke-width=".23"/>
<circle cx="164.9" cy="122.7" r="2.2" fill="#fff"/>
<circle cx="164.9" cy="122.7" r="2.2" fill="none" stroke="#1a1a1a" stroke-width=".23"/>
<circle cx="164.9" cy="112.5" r="2.2" fill="#fff"/>
<circle cx="164.9" cy="112.5" r="2.2" fill="none" stroke="#1a1a1a" stroke-width=".23"/>
<circle cx="164.9" cy="102.4" r="2.2" fill="#fff"/>
<circle cx="164.9" cy="102.4" r="2.2" fill="none" stroke="#1a1a1a" stroke-width=".23"/>
<circle cx="164.9" cy="92.2" r="2.2" fill="#fff"/>
<circle cx="164.9" cy="92.2" r="2.2" fill="none" stroke="#1a1a1a" stroke-width=".23"/>
<circle cx="164.9" cy="82.1" r="2.2" fill="#fff"/>
<circle cx="164.9" cy="82.1" r="2.2" fill="none" stroke="#1a1a1a" stroke-width=".23"/>
<circle cx="164.9" cy="71.9" r="2.2" fill="#fff"/>
<circle cx="164.9" cy="71.9" r="2.2" fill="none" stroke="#1a1a1a" stroke-width=".23"/>
<circle cx="91.6" cy="98.2" r="2.2" fill="#fff"/>
<circle cx="91.6" cy="98.2" r="2.2" fill="none" stroke="#1a1a1a" stroke-width=".23"/>
<circle cx="91.6" cy="108.4" r="2.2" fill="#fff"/>
<circle cx="91.6" cy="108.4" r="2.2" fill="none" stroke="#1a1a1a" stroke-width=".23"/>
<circle cx="91.6" cy="118.5" r="2.2" fill="#fff"/>
<circle cx="91.6" cy="118.5" r="2.2" fill="none" stroke="#1a1a1a" stroke-width=".23"/>
<circle cx="91.6" cy="128.7" r="2.2" fill="#fff"/>
<circle cx="91.6" cy="128.7" r="2.2" fill="none" stroke="#1a1a1a" stroke-width=".23"/>
<circle cx="91.6" cy="138.8" r="2.2" fill="#fff"/>
<circle cx="91.6" cy="138.8" r="2.2" fill="none" stroke="#1a1a1a" stroke-width=".23"/>
<circle cx="91.6" cy="149" r="2.2" fill="#fff"/>
<circle cx="91.6" cy="149" r="2.2" fill="none" stroke="#1a1a1a" stroke-width=".23"/>
<circle cx="91.6" cy="159.2" r="2.2" fill="#fff"/>
<circle cx="91.6" cy="159.2" r="2.2" fill="none" stroke="#1a1a1a" stroke-width=".23"/>
<circle cx="91.6" cy="169.3" r="2.2" fill="#fff"/>
<circle cx="91.6" cy="169.3" r="2.2" fill="none" stroke="#1a1a1a" stroke-width=".23"/>
<circle cx="95.6" cy="73.7" r="6.4" fill="#fff"/>
<circle cx="95.6" cy="73.7" r="6.4" fill="none" stroke="#1a1a1a" stroke-width=".23"/>
<circle cx="95.6" cy="193.7" r="6.4" fill="#fff"/>
<circle cx="95.6" cy="193.7" r="6.4" fill="none" stroke="#1a1a1a" stroke-width=".23"/>
<circle cx="324.4" cy="73.7" r="6.4" fill="#fff"/>
<circle cx="324.4" cy="73.7" r="6.4" fill="none" stroke="#1a1a1a" stroke-width=".23"/>
<circle cx="324.4" cy="193.7" r="6.4" fill="#fff"/>
<circle cx="324.4" cy="193.7" r="6.4" fill="none" stroke="#1a1a1a" stroke-width=".23"/>
<path d="M16 230h200v51h-200z" fill="none" stroke="#1a1a1a" stroke-width=".25"/>
<path d="M16 230h200v6h-200z" fill="#e8eef5"/>
<path d="M16 230h200v6h-200z" fill="none" stroke="#1a1a1a" stroke-width=".25"/>
<text font-size="5.6" fill="#1a1a1a" x="366.7" y="270">KC-01-1902</text>
<text font-size="5" fill="#1a1a1a" x="288.2" y="285.2">C</text>
<text font-size="4.2" fill="#1a1a1a" x="377.9" y="285.2">3 / 6</text>
<text font-size="4" fill="#1a1a1a" x="283.6" y="265.5">2in TFT Display Driver</text>
<g font-size="3.4" fill="#1a1a1a">
<text x="20" y="22">COPPER LAYER 1 OF 4 · TOP LAYER (TOP VIEW, LOOKING DOWN THROUGH THE BOARD)</text>
<text x="307.5" y="285.2">V2.0</text>
<text x="330.4" y="285.2">2026-11-28</text>
</g>
<g font-size="3.2" fill="#1a1a1a">
<text x="283.6" y="254.2">PCB Fabrication Drawing</text>
<text x="355.6" y="254.2">RELEASED</text>
</g>
<text font-size="3" fill="#1a1a1a" x="283.6" y="272.5">Kerbal Controller Mk1 · Main enclosure</text>
<g font-size="2.8" fill="#1a1a1a">
<text x="34.2" y="8.6">1</text>
<text x="84.2" y="8.6">2</text>
<text x="134.2" y="8.6">3</text>
<text x="184.2" y="8.6">4</text>
<text x="234.2" y="8.6">5</text>
<text x="284.2" y="8.6">6</text>
<text x="334.2" y="8.6">7</text>
<text x="384.2" y="8.6">8</text>
<text x="317.4" y="14.3">REVISIONS</text>
<text x="6.6" y="34.1">A</text>
<text x="411.6" y="34.1">A</text>
<text x="6.6" y="80.2">B</text>
<text x="411.6" y="80.2">B</text>
<text x="6.5" y="126.4">C</text>
<text x="411.5" y="126.4">C</text>
<text x="6.5" y="172.6">D</text>
<text x="411.5" y="172.6">D</text>
<text x="6.6" y="218.7">E</text>
<text x="411.6" y="218.7">E</text>
<text x="221.6" y="244.2">KCMk1</text>
<text x="245.6" y="244.2">A3</text>
<text x="259.6" y="244.2">4:1 · mm</text>
<text x="287.6" y="244.2">J. Rostoker</text>
<text x="349.6" y="244.2">J. Kerman</text>
<text x="6.6" y="264.9">F</text>
<text x="411.6" y="264.9">F</text>
<text x="34.2" y="290.6">1</text>
<text x="84.2" y="290.6">2</text>
<text x="134.2" y="290.6">3</text>
<text x="184.2" y="290.6">4</text>
<text x="234.2" y="290.6">5</text>
<text x="284.2" y="290.6">6</text>
<text x="334.2" y="290.6">7</text>
<text x="384.2" y="290.6">8</text>
</g>
<text font-size="2.6" fill="#1a1a1a" x="18" y="234.2">LAYER NOTES</text>
<g font-size="2.5" fill="#1a1a1a">
<text x="18" y="240.5">1. Layer 1 of 4, Top Layer, 1 oz copper: Display header, signals, GND pour.</text>
<text x="18" y="244.7">2. Display side: only the display header H3 mounts here.</text>
<text x="333.9" y="244.2">2026-11-28</text>
<text x="395.9" y="244.2">2026-11-28</text>
<text x="18" y="248.9">3. Drilled holes are drawn white over the copper, from the drill files: solid outline = plated, dashed outline = non-plated.</text>
</g>
<g font-size="2.4" fill="#1a1a1a">
<text x="245.2" y="24.9">A</text>
<text x="253.5" y="24.9">Initial release (V2.0 drawings)</text>
<text x="356.9" y="24.9">2026-06-20</text>
<text x="388.5" y="24.9">J. Kerman</text>
<text x="245.1" y="35.9">C</text>
<text x="245.2" y="30.4">B</text>
<text x="253.5" y="30.4">Redrawn in the KC drawing frame; parts list numbers corrected</text>
<text x="253.5" y="35.9">MPM3610 EN pull-up R3; 10 µF in, 22 µF out</text>
<text x="357" y="30.4">2026-11-24</text>
<text x="357" y="35.9">2026-11-28</text>
<text x="388.5" y="30.4">J. Kerman</text>
<text x="388.5" y="35.9">J. Kerman</text>
<text x="247.1" y="233">KC-01-1900 ASSY</text>
<text x="281.7" y="233">KC-01-1901 SCH</text>
<text x="315.3" y="233">KC-01-1902 PWB</text>
<text x="349.5" y="233">KC-01-1903 BOM</text>
<text x="382.3" y="233">KC-01-1904 PLACE</text>
</g>
<text font-size="2.3" fill="#6b6b6b" x="28" y="27">Scale 4:1 at A3. Layer 1 copper is shown in this colour; clearances, anti-pads and gaps are white. Display header, signals, GND pour.</text>
<g font-size="2.1" fill="#1a1a1a">
<text x="243.8" y="19.6">REV</text>
<text x="292.8" y="19.6">DESCRIPTION</text>
<text x="360.2" y="19.6">DATE</text>
<text x="388.1" y="19.6">APPROVED</text>
</g>
<g font-size="2" fill="#1a1a1a">
<text x="225.2" y="233">DRAWING</text>
<text x="225.1" y="235.6">PACKAGE</text>
</g>
<g font-size="1.9" fill="#6b6b6b">
<text x="221.2" y="239.6">Project</text>
<text x="245.2" y="239.6">Size</text>
<text x="259.2" y="239.6">Scale / Units</text>
<text x="287.2" y="239.6">Created by</text>
<text x="349.2" y="239.6">Approved by</text>
<text x="283.2" y="248.6">Document type</text>
<text x="355.2" y="248.6">Document status</text>
<text x="283.2" y="258.6">Title</text>
<text x="355.2" y="258.6">DWG No.</text>
<text x="283.2" y="278.6">Rev.</text>
<text x="299.2" y="278.6">Board version</text>
<text x="325.2" y="278.6">Date of issue</text>
<text x="355.2" y="278.6">Sheet</text>
</g>
<g font-size="1.7" fill="#6b6b6b">
<text x="248" y="235.7">CCAAssembly Drawing</text>
<text x="287" y="235.7">Schematic</text>
<text x="315.5" y="235.7">PCB Fabrication Drawing</text>
<text x="353.2" y="235.7">Bill of Materials</text>
<text x="381.7" y="235.7">Assembly Placement Drawing</text>
</g>
</svg>
